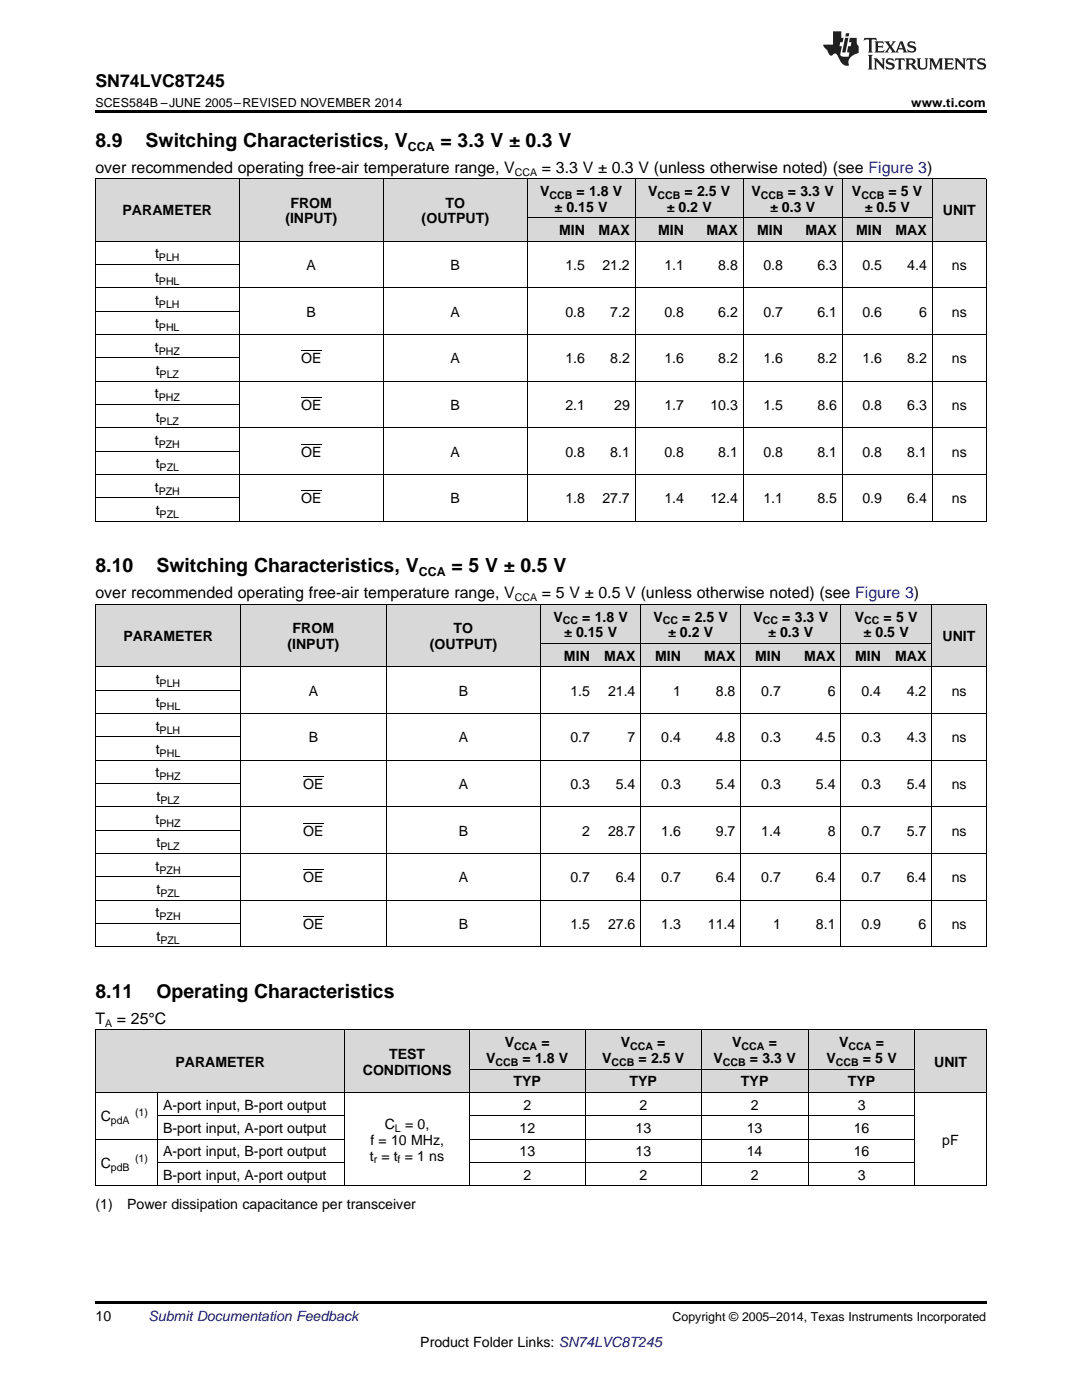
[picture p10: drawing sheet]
<svg xmlns="http://www.w3.org/2000/svg" width="216mm" height="279mm" viewBox="0 0 216 279" stroke-linecap="round" stroke-linejoin="round" font-family="sans-serif">
<g fill="#d8d8d8">
<path d="M19 205.6h12.5v12.5h-12.5z"/>
<path d="M31.5 205.6h37.3v12.5h-37.3z"/>
<path d="M68.8 205.6h24.9v12.5h-24.9z"/>
<path d="M93.7 213.4h23.1v4.7h-23.1z"/>
<path d="M116.8 213.4h23.1v4.7h-23.1z"/>
<path d="M139.9 213.4h21.4v4.7h-21.4z"/>
<path d="M161.3 213.4h21.3v4.7h-21.3z"/>
<path d="M182.6 205.6h14.2v12.5h-14.2z"/>
<path d="M93.7 205.6h23.1v7.8h-23.1z"/>
<path d="M116.8 205.6h23.1v7.8h-23.1z"/>
<path d="M139.9 205.6h21.4v7.8h-21.4z"/>
<path d="M161.3 205.6h21.3v7.8h-21.3z"/>
<path d="M19 120.7h29v12.4h-29z"/>
<path d="M48 120.7h29.1v12.4h-29.1z"/>
<path d="M77.1 120.7h30.8v12.4h-30.8z"/>
<path d="M107.9 128.5h10.9v4.6h-10.9z"/>
<path d="M118.8 128.5h9.1v4.6h-9.1z"/>
<path d="M127.9 128.5h9v4.6h-9z"/>
<path d="M136.9 128.5h10.9v4.6h-10.9z"/>
<path d="M147.8 128.5h9.1v4.6h-9.1z"/>
<path d="M156.9 128.5h10.9v4.6h-10.9z"/>
<path d="M167.8 128.5h9.1v4.6h-9.1z"/>
<path d="M176.9 128.5h9v4.6h-9z"/>
<path d="M185.9 120.7h10.9v12.4h-10.9z"/>
<path d="M107.9 120.7h10.9v7.8h-10.9z"/>
<path d="M118.8 120.7h9.1v7.8h-9.1z"/>
<path d="M127.9 120.7h9v7.8h-9z"/>
<path d="M136.9 120.7h10.9v7.8h-10.9z"/>
<path d="M147.8 120.7h9.1v7.8h-9.1z"/>
<path d="M156.9 120.7h10.9v7.8h-10.9z"/>
<path d="M167.8 120.7h9.1v7.8h-9.1z"/>
<path d="M176.9 120.7h9v7.8h-9z"/>
<path d="M19 35.7h28.8v12.5h-28.8z"/>
<path d="M47.8 35.7h28.7v12.5h-28.7z"/>
<path d="M76.5 35.7h28.7v12.5h-28.7z"/>
<path d="M105.2 43.5h12.6v4.7h-12.6z"/>
<path d="M117.8 43.5h9v4.7h-9z"/>
<path d="M126.8 43.5h10.7v4.7h-10.7z"/>
<path d="M137.5 43.5h10.8v4.7h-10.8z"/>
<path d="M148.3 43.5h9v4.7h-9z"/>
<path d="M157.3 43.5h10.8v4.7h-10.8z"/>
<path d="M168.1 43.5h9v4.7h-9z"/>
<path d="M177.1 43.5h9v4.7h-9z"/>
<path d="M186.1 35.7h10.7v12.5h-10.7z"/>
<path d="M105.2 35.7h12.6v7.8h-12.6z"/>
<path d="M117.8 35.7h9v7.8h-9z"/>
<path d="M126.8 35.7h10.7v7.8h-10.7z"/>
<path d="M137.5 35.7h10.8v7.8h-10.8z"/>
<path d="M148.3 35.7h9v7.8h-9z"/>
<path d="M157.3 35.7h10.8v7.8h-10.8z"/>
<path d="M168.1 35.7h9v7.8h-9z"/>
<path d="M177.1 35.7h9v7.8h-9z"/>
</g>
<g fill="#000">
<path d="M19 22h177.8v.5h-177.8zM19 104l.2 .1zM76.4 104l.1 .1zM105.1 104l.1 .1zM117.7 104l.1 .1zM126.7 104l.1 .1zM148.2 104l.1 .1zM157.2 104l.1 .1zM168 104l.1 .1zM177 104l.1 .1zM185.9 104l.2 .1zM196.7 104l.1 .1z"/>
<path d="M19 259.7h177.8v.5h-177.8z"/>
</g>
<g fill="none" stroke="#000" stroke-width=".2">
<path d="M19 35.6h177.8M19.1 35.7v68.4M47.7 35.7v68.4M76.5 35.7v68.4M105.2 35.7v68.4M126.7 35.7v68.4M148.3 35.7v68.4M168 35.7v68.4M186 35.7v68.4M196.8 35.7v68.4M19 57.4h177.8M19 52.8h28.8"/>
<path d="M19 48.1h177.8M105.2 43.5h80.9M19 76.1h177.8M19 71.4h28.8M19 66.8h177.8M19 62.1h28.8M19 99.4h28.8M19 94.7h177.8M19 90h28.8M19 85.4h177.8M19 80.7h28.8M19 104h177.8"/>
<path d="M19 137.7h29M19 133.1h177.8M19 120.6h177.8M19.1 120.7v68.3M48 120.7v68.3M77 120.7v68.3M107.9 120.7v68.3M107.9 128.4h78M127.8 120.7v68.3M147.8 120.7v68.3M167.8 120.7v68.3M185.9 120.7v68.3"/>
<path d="M196.8 120.7v68.3M19 156.4h29M19 151.7h177.8M19 147.1h29M19 142.4h177.8M19 179.7h177.8M19 175h29M19 170.3h177.8M19 165.7h29M19 161h177.8M19 189h177.8M19 184.3h29"/>
<path d="M19 218h177.8M19 205.5h177.8M19.1 205.6v31.1M31.4 218.1v18.6M68.8 205.6v31.1M93.6 205.6v31.1M93.7 213.4h88.9M116.8 205.6v31.1M139.9 205.6v31.1M161.2 205.6v31.1M182.5 205.6v31.1M196.8 205.6v31.1"/>
<path d="M19 236.7h177.8M19 227.3h49.8M31.5 232h37.3M31.5 222.7h37.3M93.7 232h88.9M93.7 227.3h88.9M93.7 222.7h88.9"/>
</g>
<g fill="#231f20">
<path d="M172.5 7.6l-.1 .5 .4-.2h.6v.1v2.1l-.2 .4h.9l-.2-.4v-2.1l.1-.1h.5l.5 .2-.2-.5zM174.5 8.3l.2 .3v1.5l-.2 .4h1.8l.2-.6a1.04 1.04 0 0 1-1.3 .2v-.7h.6l.3 .2v-.6l-.3 .2h-.6v-.6l.8-.1 .4 .3-.2-.5zM176.5 8.3l.9 1.1-.9 1.1h.8l-.2-.2 .4-.7 .5 .7-.2 .2h1.5l-.2-.2 .2-.4h.9l.1 .4-.2 .2h1l-.3-.3-.7-1.9h-.5l-.9 2-.8-1 .9-1h-.8l.1 .3-.4 .5-.3-.6 .1-.2zM179.7 8.6l.4 1h-.7zM181.3 8.4a.63 .63 0 0 0-.2 .7 .63 .63 0 0 0 .6 .4l.6 .2 .1 .2a.75 .75 0 0 1-.7 .4 .75 .75 0 0 1-.6-.5l.1 .7 .1-.1a1.11 1.11 0 0 0 1.5-.6 1.13 1.13 0 0 0-1.2-.8l-.1-.4a1.04 1.04 0 0 1 1.2 .2l-.2-.5-.2 .1-.4-.2zM173.2 10.9l.2 .4v2.2l-.2 .4h1l-.3-.4v-2.2l.3-.4zM174.3 11.6l.3 .4v1.5l-.3 .4h.8l-.2-.4v-1.3l1.5 1.7v-1.9l.2-.4h-.7l.2 .4v.9l-1.1-1.3zM177 11.8a.62 .62 0 0 0-.2 .7 .62 .62 0 0 0 .6 .4l.6 .1 .1 .3a.76 .76 0 0 1-.7 .3 .76 .76 0 0 1-.7-.4l.2 .7 .1-.1a1.11 1.11 0 0 0 1.5-.6 1.13 1.13 0 0 0-1.2-.8l-.1-.4a1.04 1.04 0 0 1 1.2 .2l-.2-.6-.2 .1-.5-.1zM178.7 11.6l-.2 .6a.61 .61 0 0 1 .8-.3v1.6l-.2 .4h.9l-.2-.4v-1.6a.63 .63 0 0 1 .7 .3l-.1-.6zM180.6 11.6l.3 .4v1.5l-.3 .4h1l-.2-.2-.1-.8 .6 .2a.76 .76 0 0 0 1.2 .7l-1-1a.58 .58 0 0 0 .6-.5 .58 .58 0 0 0-.5-.6zM181.4 11.9h.1a.45 .45 0 0 1 .5 .1 .45 .45 0 0 1 .1 .5l-.8 .2zM182.9 11.6l.2 .2a2.17 2.17 0 0 0 .3 1.9 .99 .99 0 0 0 1.6-.6v-1.1l.2-.4h-.7l.2 .2a1.92 1.92 0 0 1-.2 1.8 .6 .6 0 0 1-.9-.5v-1.1l.2-.4zM185.4 11.6l.2 .4v1.5l-.2 .4h.7l-.2-.4v-1.4l.8 1.8 .8-1.8v1.4l-.2 .4h.9l-.2-.4v-1.5l.2-.4h-.8l-.6 1.5-.6-1.5zM188.4 11.6l.2 .4v1.5l-.2 .4h1.8l.1-.6a1.04 1.04 0 0 1-1.2 .1v-.6h.5l.4 .2v-.6l-.4 .2h-.5v-.7h.8l.3 .3-.1-.6zM190.5 11.6l.2 .4v1.5l-.2 .4h.7l-.2-.4v-1.3l1.5 1.7v-1.9l.2-.4h-.7l.2 .4v.9l-1.1-1.3zM192.9 11.6l-.1 .6a.61 .61 0 0 1 .7-.3l.1 1.6-.3 .4h1l-.3-.4 .1-1.6a.63 .63 0 0 1 .7 .3l-.1-.6zM195.2 11.8a.62 .62 0 0 0-.2 .7 .62 .62 0 0 0 .6 .4l.6 .1 .1 .3a.76 .76 0 0 1-.7 .3 .76 .76 0 0 1-.6-.4l.1 .7 .1-.1a1.11 1.11 0 0 0 1.6-.6 1.13 1.13 0 0 0-1.3-.8l-.1-.4a1.04 1.04 0 0 1 1.2 .2l-.1-.6-.2 .1-.5-.1z"/>
<path d="M166.2 6.3v2.6h-1.9v.4l.8 .9a.91 .91 0 0 0 1 .8 .56 .56 0 0 1 .5-.3 .56 .56 0 0 1 .5 .3l.4 .8a1.53 1.53 0 0 0 1.9 1.2 1.54 1.54 0 0 1 1-2.1l.9-.3v-1.4a1.52 1.52 0 0 1-.4-1.6h-1.3l-.2 .8h.5l-.2 .8h-.5l-.1 1v.2l.4 .1-.2 .8a1.93 1.93 0 0 1-1.6-.3l.3-1.8h-.5l.2-.8h.4l.2-.8h-.4v-1.3zM168.6 7.6l-.6 2.9h.7l.6-2.9zM168.8 6.6l-.1 .7h.6l.2-.7z"/>
</g>
<path d="M60.1 79.4h4M60.1 70h4M60.1 98h4M60.1 88.7h4M60.5 155h4.1M60.5 173.6h4.1M60.5 164.3h4.1M60.5 182.9h4.1" fill="none" stroke="#000" stroke-width=".2"/>
<g font-size="3.9">
<text x="19" y="29.3">8.9</text>
<text x="29.1" y="29.3">Switching Characteristics, V</text>
<text x="87.9" y="29.3">= 3.3 V ± 0.3 V</text>
<text x="19" y="114.2">8.10</text>
<text x="31.2" y="114.2">Switching Characteristics, V</text>
<text x="90.1" y="114.2">= 5 V ± 0.5 V</text>
<text x="19" y="199.2">8.11</text>
<text x="31.2" y="199.2">Operating Characteristics</text>
</g>
<text font-size="3.5" x="19" y="17.3">SN74LVC8T245</text>
<g font-size="3.2">
<text x="19" y="34.4">over recommended operating free-air temperature range, V</text>
<text x="108.1" y="34.4">= 3.3 V ± 0.3 V (unless otherwise noted) (see Figure 3)</text>
<text x="19" y="119.4">over recommended operating free-air temperature range, V</text>
<text x="108.1" y="119.4">= 5 V ± 0.5 V (unless otherwise noted) (see Figure 3)</text>
<text x="19" y="204.3">T</text>
<text x="23.3" y="204.3">= 25°C</text>
</g>
<g font-size="2.8">
<text x="58" y="41.4">FROM</text>
<text x="88.9" y="41.4">TO</text>
<text x="107.8" y="39.1">V</text>
<text x="115" y="39.1">= 1.8 V</text>
<text x="129.3" y="39.1">V</text>
<text x="136.6" y="39.1">=</text>
<text x="139.1" y="39.1">2.5 V</text>
<text x="150" y="39.1">V</text>
<text x="157.2" y="39.1">= 3.3 V</text>
<text x="170" y="39.1">V</text>
<text x="177.3" y="39.1">= 5 V</text>
<text x="24.4" y="43">PARAMETER</text>
<text x="56.9" y="44.6">(INPUT)</text>
<text x="84.1" y="44.6">(OUTPUT)</text>
<text x="110.7" y="42.3">± 0.15</text>
<text x="111.5" y="46.9">MIN</text>
<text x="119.4" y="42.3">V</text>
<text x="119.4" y="46.9">MAX</text>
<text x="131.3" y="46.9">MIN</text>
<text x="133" y="42.3">± 0.2 V</text>
<text x="141" y="46.9">MAX</text>
<text x="151.1" y="46.9">MIN</text>
<text x="153.7" y="42.3">± 0.3 V</text>
<text x="160.7" y="46.9">MAX</text>
<text x="170.8" y="46.9">MIN</text>
<text x="172.5" y="42.3">± 0.5 V</text>
<text x="178.7" y="46.9">MAX</text>
<text x="188.1" y="43">UNIT</text>
<text x="30.9" y="51.6">t</text>
<text x="61.2" y="53.9">A</text>
<text x="89.9" y="53.9">B</text>
<text x="112.8" y="53.9">1.5</text>
<text x="120.2" y="53.9">21.2</text>
<text x="132.6" y="53.9">1.1</text>
<text x="143.3" y="53.9">8.8</text>
<text x="152.3" y="53.9">0.8</text>
<text x="163.1" y="53.9">6.3</text>
<text x="172.1" y="53.9">0.5</text>
<text x="181" y="53.9">4.4</text>
<text x="189.9" y="53.9">ns</text>
<text x="30.9" y="56.2">t</text>
<text x="30.9" y="60.9">t</text>
<text x="30.9" y="65.5">t</text>
<text x="61.2" y="63.2">B</text>
<text x="89.9" y="63.2">A</text>
<text x="112.8" y="63.2">0.8</text>
<text x="121.8" y="63.2">7.2</text>
<text x="132.6" y="63.2">0.8</text>
<text x="143.3" y="63.2">6.2</text>
<text x="152.3" y="63.2">0.7</text>
<text x="163.1" y="63.2">6.1</text>
<text x="172.1" y="63.2">0.6</text>
<text x="183.4" y="63.2">6</text>
<text x="189.9" y="63.2">ns</text>
<text x="30.9" y="70.2">t</text>
<text x="31.1" y="74.9">t</text>
<text x="60.1" y="72.5">OE</text>
<text x="89.9" y="72.5">A</text>
<text x="112.8" y="72.5">1.6</text>
<text x="121.8" y="72.5">8.2</text>
<text x="132.6" y="72.5">1.6</text>
<text x="143.3" y="72.5">8.2</text>
<text x="152.3" y="72.5">1.6</text>
<text x="163.1" y="72.5">8.2</text>
<text x="172.1" y="72.5">1.6</text>
<text x="181" y="72.5">8.2</text>
<text x="189.9" y="72.5">ns</text>
<text x="30.9" y="79.5">t</text>
<text x="60.1" y="81.8">OE</text>
<text x="89.9" y="81.8">B</text>
<text x="112.8" y="81.8">2.1</text>
<text x="122.6" y="81.8">29</text>
<text x="132.6" y="81.8">1.7</text>
<text x="141.7" y="81.8">10.3</text>
<text x="152.3" y="81.8">1.5</text>
<text x="163.1" y="81.8">8.6</text>
<text x="172.1" y="81.8">0.8</text>
<text x="181" y="81.8">6.3</text>
<text x="189.9" y="81.8">ns</text>
<text x="30.9" y="88.8">t</text>
<text x="31.1" y="84.2">t</text>
<text x="31.1" y="93.5">t</text>
<text x="60.1" y="91.2">OE</text>
<text x="89.9" y="91.2">A</text>
<text x="112.8" y="91.2">0.8</text>
<text x="121.8" y="91.2">8.1</text>
<text x="132.6" y="91.2">0.8</text>
<text x="143.3" y="91.2">8.1</text>
<text x="152.3" y="91.2">0.8</text>
<text x="163.1" y="91.2">8.1</text>
<text x="172.1" y="91.2">0.8</text>
<text x="181" y="91.2">8.1</text>
<text x="189.9" y="91.2">ns</text>
<text x="30.9" y="98.1">t</text>
<text x="60.1" y="100.5">OE</text>
<text x="89.9" y="100.5">B</text>
<text x="112.8" y="100.5">1.8</text>
<text x="120.2" y="100.5">27.7</text>
<text x="132.6" y="100.5">1.4</text>
<text x="141.7" y="100.5">12.4</text>
<text x="152.3" y="100.5">1.1</text>
<text x="163.1" y="100.5">8.5</text>
<text x="172.1" y="100.5">0.9</text>
<text x="181" y="100.5">6.4</text>
<text x="189.9" y="100.5">ns</text>
<text x="31.1" y="102.8">t</text>
<text x="110.4" y="124">V</text>
<text x="116.2" y="124">= 1.8 V</text>
<text x="130.4" y="124">V</text>
<text x="136.1" y="124">=</text>
<text x="138.6" y="124">2.5 V</text>
<text x="150.4" y="124">V</text>
<text x="156.1" y="124">=</text>
<text x="158.6" y="124">3.3 V</text>
<text x="170.6" y="124">V</text>
<text x="176.3" y="124">= 5 V</text>
<text x="24.6" y="128">PARAMETER</text>
<text x="57.4" y="129.5">(INPUT)</text>
<text x="58.4" y="126.4">FROM</text>
<text x="85.8" y="129.5">(OUTPUT)</text>
<text x="90.5" y="126.4">TO</text>
<text x="112.5" y="131.9">MIN</text>
<text x="112.6" y="127.2">± 0.15 V</text>
<text x="120.5" y="131.9">MAX</text>
<text x="130.7" y="131.9">MIN</text>
<text x="133.3" y="127.2">± 0.2 V</text>
<text x="140.5" y="131.9">MAX</text>
<text x="150.7" y="131.9">MIN</text>
<text x="153.3" y="127.2">± 0.3 V</text>
<text x="160.4" y="131.9">MAX</text>
<text x="170.6" y="131.9">MIN</text>
<text x="172.3" y="127.2">± 0.5 V</text>
<text x="178.6" y="131.9">MAX</text>
<text x="188.1" y="128">UNIT</text>
<text x="31.1" y="136.5">t</text>
<text x="31.1" y="141.2">t</text>
<text x="61.6" y="138.9">A</text>
<text x="91.5" y="138.9">B</text>
<text x="113.8" y="138.9">1.5</text>
<text x="121.3" y="138.9">21.4</text>
<text x="134.3" y="138.9">1</text>
<text x="142.8" y="138.9">8.8</text>
<text x="151.9" y="138.9">0.7</text>
<text x="165.2" y="138.9">6</text>
<text x="171.9" y="138.9">0.4</text>
<text x="180.9" y="138.9">4.2</text>
<text x="189.9" y="138.9">ns</text>
<text x="31.1" y="145.8">t</text>
<text x="61.6" y="148.2">B</text>
<text x="91.5" y="148.2">A</text>
<text x="113.8" y="148.2">0.7</text>
<text x="125.2" y="148.2">7</text>
<text x="131.9" y="148.2">0.4</text>
<text x="142.8" y="148.2">4.8</text>
<text x="151.9" y="148.2">0.3</text>
<text x="162.8" y="148.2">4.5</text>
<text x="171.9" y="148.2">0.3</text>
<text x="180.9" y="148.2">4.3</text>
<text x="189.9" y="148.2">ns</text>
<text x="31" y="155.2">t</text>
<text x="31.1" y="150.5">t</text>
<text x="31.2" y="159.8">t</text>
<text x="60.5" y="157.5">OE</text>
<text x="91.5" y="157.5">A</text>
<text x="113.8" y="157.5">0.3</text>
<text x="122.9" y="157.5">5.4</text>
<text x="131.9" y="157.5">0.3</text>
<text x="142.8" y="157.5">5.4</text>
<text x="151.9" y="157.5">0.3</text>
<text x="162.8" y="157.5">5.4</text>
<text x="171.9" y="157.5">0.3</text>
<text x="180.9" y="157.5">5.4</text>
<text x="189.9" y="157.5">ns</text>
<text x="31" y="164.5">t</text>
<text x="60.5" y="166.8">OE</text>
<text x="91.5" y="166.8">B</text>
<text x="116.2" y="166.8">2</text>
<text x="121.3" y="166.8">28.7</text>
<text x="131.9" y="166.8">1.6</text>
<text x="142.8" y="166.8">9.7</text>
<text x="151.9" y="166.8">1.4</text>
<text x="165.2" y="166.8">8</text>
<text x="171.9" y="166.8">0.7</text>
<text x="180.9" y="166.8">5.7</text>
<text x="189.9" y="166.8">ns</text>
<text x="31" y="173.8">t</text>
<text x="31.2" y="169.1">t</text>
<text x="31.2" y="178.4">t</text>
<text x="60.5" y="176.1">OE</text>
<text x="91.5" y="176.1">A</text>
<text x="113.8" y="176.1">0.7</text>
<text x="122.9" y="176.1">6.4</text>
<text x="131.9" y="176.1">0.7</text>
<text x="142.8" y="176.1">6.4</text>
<text x="151.9" y="176.1">0.7</text>
<text x="162.8" y="176.1">6.4</text>
<text x="171.9" y="176.1">0.7</text>
<text x="180.9" y="176.1">6.4</text>
<text x="189.9" y="176.1">ns</text>
<text x="31" y="183.1">t</text>
<text x="60.5" y="185.4">OE</text>
<text x="91.5" y="185.4">B</text>
<text x="113.8" y="185.4">1.5</text>
<text x="121.3" y="185.4">27.6</text>
<text x="131.9" y="185.4">1.3</text>
<text x="141.3" y="185.4">11.4</text>
<text x="154.3" y="185.4">1</text>
<text x="162.8" y="185.4">8.1</text>
<text x="171.9" y="185.4">0.9</text>
<text x="183.3" y="185.4">6</text>
<text x="189.9" y="185.4">ns</text>
<text x="31.2" y="187.7">t</text>
<text x="100.8" y="209">V</text>
<text x="108" y="209">=</text>
<text x="123.9" y="209">V</text>
<text x="131.2" y="209">=</text>
<text x="146.1" y="209">V</text>
<text x="153.4" y="209">=</text>
<text x="167.5" y="209">V</text>
<text x="174.7" y="209">=</text>
<text x="35" y="212.9">PARAMETER</text>
<text x="72.4" y="214.5">CONDITIONS</text>
<text x="77.6" y="211.3">TEST</text>
<text x="97" y="212.2">V</text>
<text x="104.3" y="212.2">= 1.8 V</text>
<text x="120.2" y="212.2">V</text>
<text x="127.4" y="212.2">= 2.5 V</text>
<text x="142.4" y="212.2">V</text>
<text x="149.6" y="212.2">= 3.3 V</text>
<text x="164.9" y="212.2">V</text>
<text x="172.2" y="212.2">= 5 V</text>
<text x="186.4" y="212.9">UNIT</text>
<text x="32.5" y="221.5">A-port input, B-port output</text>
<text x="102.5" y="216.8">TYP</text>
<text x="104.5" y="221.5">2</text>
<text x="125.6" y="216.8">TYP</text>
<text x="127.6" y="221.5">2</text>
<text x="147.8" y="216.8">TYP</text>
<text x="149.8" y="221.5">2</text>
<text x="169.2" y="216.8">TYP</text>
<text x="171.2" y="221.5">3</text>
<text x="20.1" y="223.8">C</text>
<text x="32.5" y="226.1">B-port input, A-port output</text>
<text x="76.8" y="225.3">C</text>
<text x="80.8" y="225.3">= 0,</text>
<text x="103.7" y="226.1">12</text>
<text x="126.8" y="226.1">13</text>
<text x="149" y="226.1">13</text>
<text x="170.4" y="226.1">16</text>
<text x="20.1" y="233.1">C</text>
<text x="32.5" y="230.8">A-port input, B-port output</text>
<text x="73.8" y="231.6">t = t = 1 ns</text>
<text x="73.9" y="228.5">f = 10 MHz,</text>
<text x="103.7" y="230.8">13</text>
<text x="126.8" y="230.8">13</text>
<text x="149" y="230.8">14</text>
<text x="170.4" y="230.8">16</text>
<text x="188" y="228.5">pF</text>
<text x="32.5" y="235.4">B-port input, A-port output</text>
<text x="104.5" y="235.4">2</text>
<text x="127.6" y="235.4">2</text>
<text x="149.8" y="235.4">2</text>
<text x="171.2" y="235.4">3</text>
<text x="19" y="241.3">(1)</text>
<text x="25.4" y="241.3">Power dissipation capacitance per transceiver</text>
<text x="19" y="263.6">10</text>
<text x="83.9" y="268.9">Product Folder Links: SN74LVC8T245</text>
</g>
<text font-size="2.8" fill="#0000c8" x="29.6" y="263.6">Submit Documentation Feedback</text>
<g font-size="2.5">
<text x="19" y="21.4">SCES584B –JUNE 2005–REVISED NOVEMBER 2014</text>
<text x="181.8" y="21.4">www.ti.com</text>
<text x="81.4" y="30.1">CCA</text>
<text x="83.6" y="115">CCA</text>
<text x="134.2" y="263.6">Copyright © 2005–2014, Texas Instruments Incorporated</text>
</g>
<g font-size="2.1">
<text x="102.7" y="35.1">CCA</text>
<text x="109.6" y="39.7">CCB</text>
<text x="131.2" y="39.7">CCB</text>
<text x="151.8" y="39.7">CCB</text>
<text x="171.9" y="39.7">CCB</text>
<text x="31.7" y="52.1">PLH</text>
<text x="31.7" y="56.8">PHL</text>
<text x="31.7" y="61.5">PLH</text>
<text x="31.7" y="70.8">PHZ</text>
<text x="31.7" y="66.1">PHL</text>
<text x="31.9" y="75.4">PLZ</text>
<text x="31.7" y="80.1">PHZ</text>
<text x="31.7" y="89.4">PZH</text>
<text x="31.9" y="84.7">PLZ</text>
<text x="31.9" y="94.1">PZL</text>
<text x="31.7" y="98.7">PZH</text>
<text x="31.9" y="103.4">PZL</text>
<text x="102.7" y="120">CCA</text>
<text x="112.3" y="124.6">CC</text>
<text x="132.3" y="124.6">CC</text>
<text x="152.2" y="124.6">CC</text>
<text x="172.4" y="124.6">CC</text>
<text x="31.9" y="137.1">PLH</text>
<text x="31.9" y="141.7">PHL</text>
<text x="31.9" y="146.4">PLH</text>
<text x="31.8" y="155.7">PHZ</text>
<text x="31.9" y="151.1">PHL</text>
<text x="32" y="160.4">PLZ</text>
<text x="31.8" y="165">PHZ</text>
<text x="32" y="169.7">PLZ</text>
<text x="31.8" y="174.3">PZH</text>
<text x="32" y="179">PZL</text>
<text x="31.8" y="183.7">PZH</text>
<text x="32" y="188.3">PZL</text>
<text x="21" y="205">A</text>
<text x="102.6" y="209.5">CCA</text>
<text x="125.8" y="209.5">CCA</text>
<text x="148" y="209.5">CCA</text>
<text x="169.3" y="209.5">CCA</text>
<text x="98.9" y="212.7">CCB</text>
<text x="122" y="212.7">CCB</text>
<text x="144.3" y="212.7">CCB</text>
<text x="166.8" y="212.7">CCB</text>
<text x="22.1" y="224.4">pdA</text>
<text x="27" y="222.7">(1)</text>
<text x="78.8" y="225.8">L</text>
<text x="22.1" y="233.7">pdB</text>
<text x="27" y="232">(1)</text>
<text x="74.6" y="232.2">r</text>
<text x="79.3" y="232.2">f</text>
</g>
</svg>
